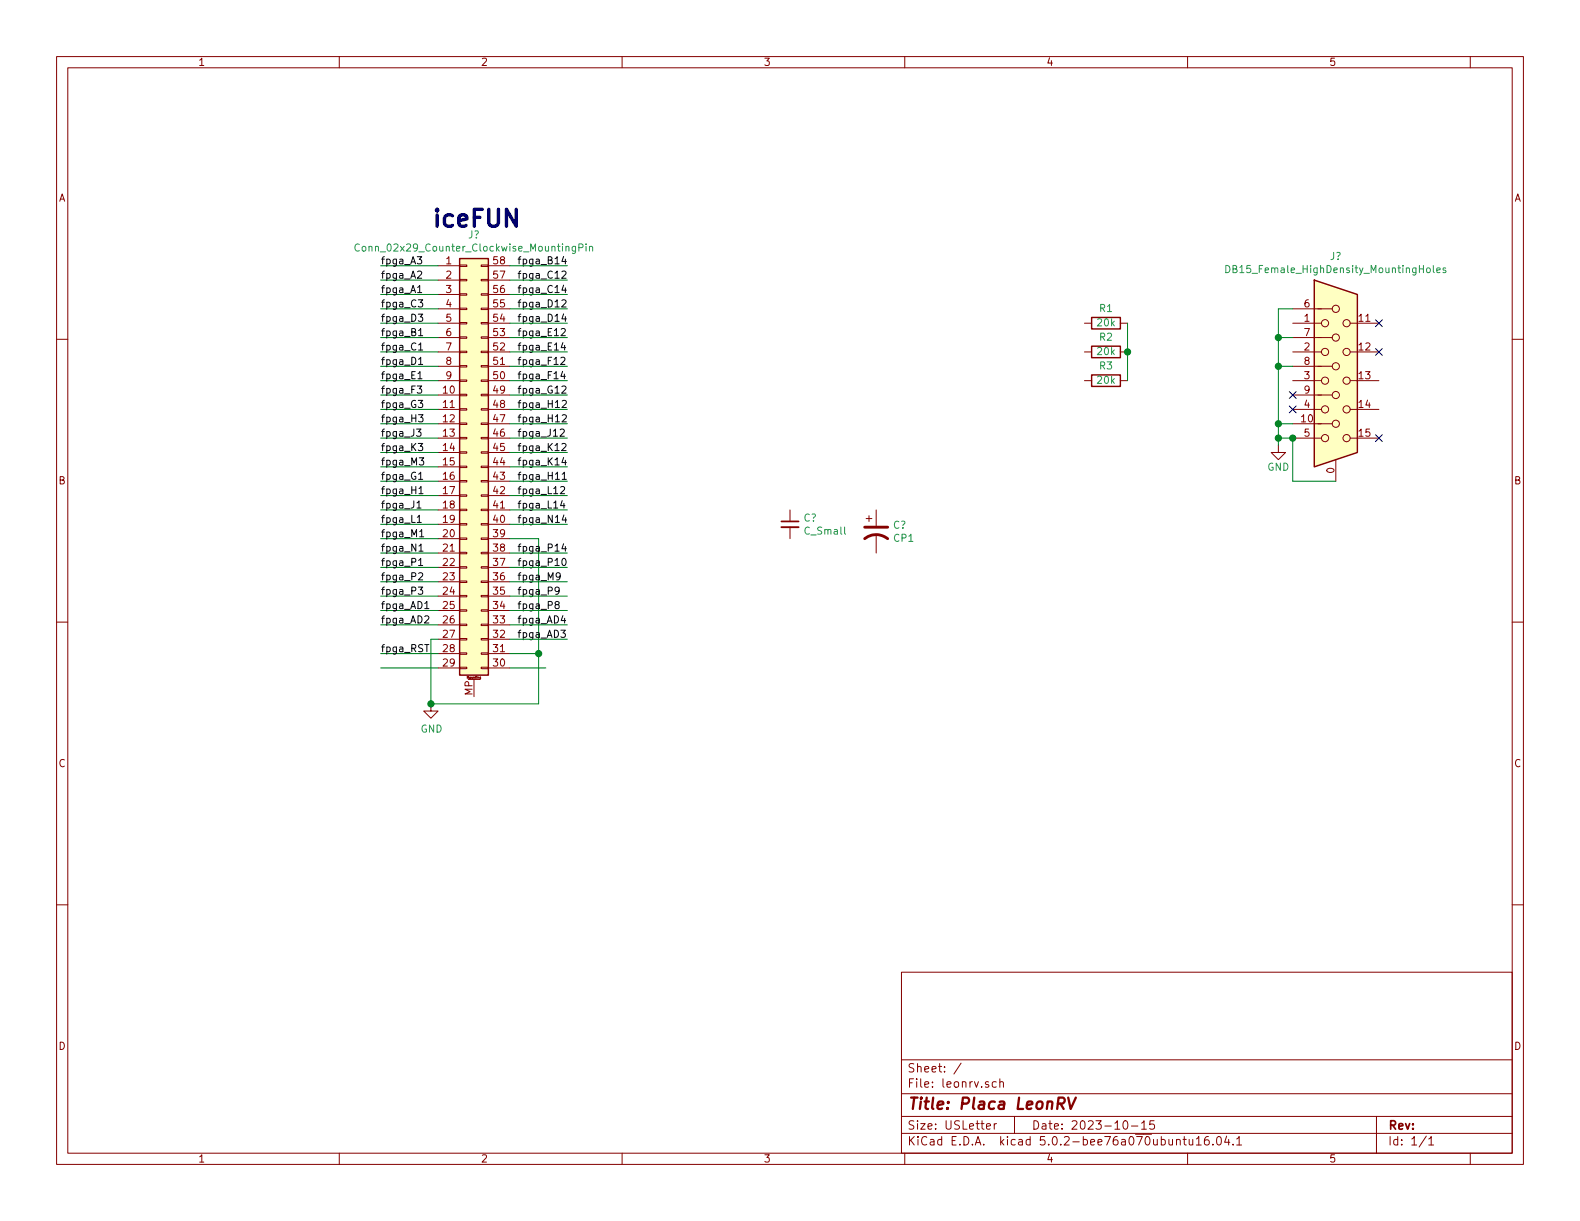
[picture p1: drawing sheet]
<svg xmlns="http://www.w3.org/2000/svg" width="279mm" height="216mm" viewBox="0 0 279 216" stroke-linecap="round" stroke-linejoin="round" font-family="sans-serif">
<g fill="none" stroke="#840000" stroke-width=".18">
<path d="M10 10h259.4v195.9h-259.4zM12 12h255.4v191.9h-255.4zM60 10v2M110 10v2M160 10v2M210 10v2M260 10v2M10 60h2M77.5 59.7h3.8M77.5 54.6h3.8M77.5 57.2h3.8M77.5 47h3.8"/>
<path d="M77.5 49.5h3.8M77.5 52.1h3.8M81.3 59.6h1.2v.2h-1.2zM81.3 57h1.2v.3h-1.2zM81.3 54.5h1.2v.2h-1.2zM81.3 51.9h1.2v.3h-1.2zM81.3 49.4h1.2v.3h-1.2zM81.3 46.9h1.2v.2h-1.2zM85.1 59.6h1.3v.2h-1.3zM85.1 57h1.3v.3h-1.3zM85.1 54.5h1.3v.2h-1.3zM85.1 51.9h1.3v.3h-1.3z"/>
<path d="M85.1 49.4h1.3v.3h-1.3zM85.1 46.9h1.3v.2h-1.3zM86.4 59.7h3.8M86.4 54.6h3.8M86.4 57.2h3.8M86.4 47h3.8M86.4 49.5h3.8M86.4 52.1h3.8M191.8 57.2h1.2M198.1 57.2h1.3M228.6 59.7h7M228.6 54.6h7"/>
<path d="M228.6 57.2h5.1M238.8 57.2h5M267.4 60h2M77.5 74.9h3.8M77.5 69.9h3.8M77.5 64.8h3.8M77.5 62.2h3.8M77.5 67.3h3.8M77.5 72.4h3.8M77.5 77.5h3.8M81.3 79.9h1.2v.2h-1.2zM81.3 77.3h1.2v.3h-1.2z"/>
<path d="M81.3 74.8h1.2v.3h-1.2zM81.3 72.3h1.2v.2h-1.2zM81.3 69.7h1.2v.3h-1.2zM81.3 67.2h1.2v.2h-1.2zM81.3 64.6h1.2v.3h-1.2zM81.3 62.1h1.2v.3h-1.2zM85.1 79.9h1.3v.2h-1.3zM85.1 77.3h1.3v.3h-1.3zM85.1 74.8h1.3v.3h-1.3zM85.1 72.3h1.3v.2h-1.3zM85.1 69.7h1.3v.3h-1.3zM85.1 67.2h1.3v.2h-1.3z"/>
<path d="M85.1 64.6h1.3v.3h-1.3zM85.1 62.1h1.3v.3h-1.3zM86.4 74.9h3.8M86.4 69.9h3.8M86.4 64.8h3.8M86.4 62.2h3.8M86.4 67.3h3.8M86.4 72.4h3.8M86.4 77.5h3.8M191.8 62.2h1.2M191.8 67.3h1.2M198.1 62.2h1.3"/>
<path d="M198.1 67.3h1.3M226.1 78.7v1.3h1.2l-1.2 1.3-1.3-1.3h1.3M228.6 74.9h7M228.6 69.9h7M228.6 64.8h7M228.6 62.2h5.1M228.6 67.3h5.1M228.6 72.4h5.1M228.6 77.5h5.1M238.8 62.2h5M238.8 67.3h5M238.8 72.4h5"/>
<path d="M238.8 77.5h5M77.5 80h3.8M77.5 82.6h3.8M77.5 85.1h3.8M77.5 87.6h3.8M77.5 90.2h3.8M77.5 92.7h3.8M77.5 95.3h3.8M77.5 97.8h3.8M81.3 97.7h1.2v.2h-1.2zM81.3 95.1h1.2v.3h-1.2zM81.3 92.6h1.2v.2h-1.2z"/>
<path d="M81.3 90h1.2v.3h-1.2zM81.3 87.5h1.2v.3h-1.2zM81.3 85h1.2v.2h-1.2zM81.3 82.4h1.2v.3h-1.2zM85.1 97.7h1.3v.2h-1.3zM85.1 95.1h1.3v.3h-1.3zM85.1 92.6h1.3v.2h-1.3zM85.1 90h1.3v.3h-1.3zM85.1 87.5h1.3v.3h-1.3zM85.1 85h1.3v.2h-1.3zM85.1 82.4h1.3v.3h-1.3zM86.4 80h3.8"/>
<path d="M86.4 82.6h3.8M86.4 85.1h3.8M86.4 87.6h3.8M86.4 90.2h3.8M86.4 92.7h3.8M86.4 95.3h3.8M86.4 97.8h3.8M139.7 90.2v2M139.7 93.2v2.1M153.2 91.7h1M153.7 91.2v1M154.9 90.2v2.8"/>
<path d="M154.9 94.5v3.3M236.2 81.3v3.8M10 110h2M77.5 100.3h3.8M77.5 102.9h3.8M77.5 105.4h3.8M77.5 108h3.8M77.5 110.5h3.8M77.5 113h3.8M77.5 115.6h3.8M77.5 118.1h3.8M81.3 118h1.2v.2h-1.2z"/>
<path d="M81.3 115.4h1.2v.3h-1.2zM81.3 112.9h1.2v.3h-1.2zM81.3 110.4h1.2v.2h-1.2zM81.3 107.8h1.2v.3h-1.2zM81.3 105.3h1.2v.2h-1.2zM81.3 102.7h1.2v.3h-1.2zM81.3 100.2h1.2v.3h-1.2zM85 120l-.2-.1 .1-.2h.1v.4h-.2M85.1 118h1.3v.2h-1.3zM85.1 115.4h1.3v.3h-1.3zM85.1 112.9h1.3v.3h-1.3zM85.1 110.4h1.3v.2h-1.3z"/>
<path d="M85.1 107.8h1.3v.3h-1.3zM85.1 105.3h1.3v.2h-1.3zM85.1 102.7h1.3v.3h-1.3zM85.1 100.2h1.3v.3h-1.3zM86.4 100.3h3.8M86.4 102.9h3.8M86.4 105.4h3.8M86.4 108h3.8M86.4 110.5h3.8M86.4 113h3.8M86.4 115.6h3.8M86.4 118.1h3.8"/>
<path d="M267.4 110h2M76.2 124.5v1.2h1.3l-1.3 1.3-1.3-1.3h1.3M82.8 120.1h2M83.8 120.1v3.1M10 160h2M267.4 160h2M159.4 171.9h108v32h-108zM159.4 197.4h108M159.4 193.4h108M159.4 187.4h108M170 188l-1.3 1.9M174.4 199.2l.8-.2-.1-.2-.4-.1-.3 .2 .1 .7h.6"/>
<path d="M175.8 198.7v1M176.2 191.3h-.5l-.2 .2v.6l.2 .2 .5-.1M176.2 198.7l-.3 .1-.1 .2M176.8 191.4l.2-.1h.4v1M176.8 190.8v1.5M179.4 197.4v3M198.8 198.2h.3a.94 .94 0 0 1 0 1.5 .8 .8 0 0 1-.6-.7 .8 .8 0 0 1 .3-.8zM200.1 199.1h1.1M201.9 198.6l.4-.4v1.5M201.9 199.7h.8M204.1 198.2h-.7l-.1 .7 .2-.1h.5l.2 .2-.1 .5-.2 .2-.6-.2M243.4 197.4v6.5"/>
<path d="M60 203.9v2M110 203.9v2M159.4 200.4h108M160 203.9v2M209.2 201.5h.6M209.4 201v1.3l.4 .2M210 203.9v2M210.3 201.5v.9l.4 .1 .2-.2M210.9 201.5v1M211.6 201.4l.4-.4v1.5M211.6 202.5h.8M213.7 201a.62 .62 0 0 0-.7 .6l.1 .7 .2 .2 .5-.2v-.5l-.1-.2-.4-.1-.3 .3"/>
<path d="M214.5 202.3v.2M215.3 201.1l.3-.1a.94 .94 0 0 1 0 1.5l-.4-.3-.1-.7zM216.9 200.9l-.3 1.1h.9M217.3 201.5v1M218.1 202.3v.2M218.7 201.4l.4-.4v1.5M218.7 202.5h.9M252.2 200.9l-1.2 1.9M252.7 201.4l.4-.4v1.5M252.7 202.5h.8M260 203.9v2"/>
<circle cx="234.3" cy="57.1" r=".63"/>
<circle cx="236.2" cy="54.6" r=".63"/>
<circle cx="236.2" cy="59.7" r=".63"/>
<circle cx="238.1" cy="57.1" r=".63"/>
<circle cx="234.3" cy="67.3" r=".63"/>
<circle cx="234.3" cy="77.5" r=".63"/>
<circle cx="234.3" cy="62.2" r=".63"/>
<circle cx="234.3" cy="72.4" r=".63"/>
<circle cx="236.2" cy="74.9" r=".63"/>
<circle cx="236.2" cy="69.8" r=".63"/>
<circle cx="236.2" cy="64.8" r=".63"/>
<circle cx="238.1" cy="77.5" r=".63"/>
<circle cx="238.1" cy="72.4" r=".63"/>
<circle cx="238.1" cy="67.3" r=".63"/>
<circle cx="238.1" cy="62.2" r=".63"/>
</g>
<path d="M187.1 195.1h.7a.56 .56 0 0 0 .5-.4 .56 .56 0 0 0-.3-.6h-.8l-.3 2M187.5 195.1l.6 1M188.9 194.1l.4 2 .9-2" fill="none" stroke="#840000" stroke-width=".41"/>
<g fill="#ffffc2" stroke="#ffffc2" stroke-width=".18">
<path d="M232.4 49.5l7.6 2.6v27.9l-7.6 2.6z"/>
<path d="M81.3 45.7h5.1v73.7h-5.1z"/>
</g>
<path d="M81.3 45.7h5.1v73.7h-5.1zM193 56.1h5.1v2.1h-5.1zM232.4 49.5l7.6 2.6v27.9l-7.6 2.6zM193 61.2h5.1v2h-5.1zM193 66.3h5.1v2h-5.1z" fill="none" stroke="#840000" stroke-width=".25"/>
<path d="M63.6 43.3a.6 .6 0 0 0-.9 .4 .6 .6 0 0 0 .6 .7l.3-.1M101.8 43.6v1l-.3 .2h-.3M101.8 43.6h-.4l-.2 .2 .1 .5h.5M102.4 43.8l.6-.1v-.4l-.6-.2v1.3M103.6 43.1v.2M103.6 43.6v.8M104.2 43.7l.2-.1h.3l.1 .8M104.2 43.6v.8M216.8 46.9a.64 .64 0 0 1 .7 .7 .64 .64 0 0 1-.7 .6zM253.5 46.9v1.1l.1 .2M254.1 47.8l.6-.1-.1-.3h-.3l-.2 .1v.7h.5M255.7 47.4h-.4l-.1 .1v.2l.5 .2v.3h-.5" fill="none" stroke="#008484" stroke-width=".18"/>
<g fill="none" stroke="#008400" stroke-width=".18">
<path d="M67.3 59.7h10.2M67.3 54.6h10.2M67.3 47h10.2M67.3 49.5h10.2M67.3 52.1h10.2M67.3 57.2h10.2M90.2 59.7h10.1M90.2 54.6h10.1M90.2 47h10.1M90.2 49.5h10.1M90.2 52.1h10.1M90.2 57.2h10.1"/>
<path d="M199.4 57.2v10.1M226.1 59.7h2.5M228.6 54.6h-2.5v24.1M67.3 64.8h10.2M67.3 74.9h10.2M67.3 77.5h10.2M67.3 62.2h10.2M67.3 67.3h10.2M67.3 69.9h10.2M67.3 72.4h10.2M90.2 64.8h10.1M90.2 74.9h10.1"/>
<path d="M90.2 77.5h10.1M90.2 62.2h10.1M90.2 67.3h10.1M90.2 69.9h10.1M90.2 72.4h10.1M226.1 64.8h2.5M226.1 74.9h2.5M226.1 77.5h2.5v7.6h7.6M67.3 85.1h10.2M67.3 95.3h10.2M67.3 80h10.2M67.3 82.6h10.2"/>
<path d="M67.3 87.6h10.2M67.3 90.2h10.2M67.3 92.7h10.2M67.3 97.8h10.2M90.2 85.1h10.1M90.2 95.3h5v29.2h-19v-11.5h1.3M90.2 80h10.1M90.2 82.6h10.1M90.2 87.6h10.1M90.2 90.2h10.1M90.2 92.7h10.1M90.2 97.8h10.1"/>
<path d="M67.3 115.6h10.2M67.3 100.3h10.2M67.3 102.9h10.2M67.3 105.4h10.2M67.3 118.1h10.2M67.3 108h10.2M67.3 110.5h10.2M90.2 113h10.1M90.2 115.6h5M90.2 100.3h10.1M90.2 102.9h10.1M90.2 105.4h10.1"/>
<path d="M90.2 118.1h6.3M90.2 108h10.1M90.2 110.5h10.1"/>
</g>
<g fill="#008400" stroke="#008400" stroke-width=".25">
<circle cx="226.1" cy="59.7" r=".51"/>
<circle cx="226.1" cy="64.8" r=".51"/>
<circle cx="226.1" cy="74.9" r=".51"/>
<circle cx="226.1" cy="77.5" r=".51"/>
<circle cx="95.3" cy="115.6" r=".51"/>
<circle cx="76.2" cy="124.5" r=".51"/>
<circle cx="228.6" cy="77.5" r=".51"/>
<circle cx="199.4" cy="62.2" r=".51"/>
</g>
<path d="M243.2 56.5l1.2 1.3M244.4 56.5l-1.2 1.3M228 71.8l1.2 1.2M228 69.2l1.2 1.3M229.2 71.8l-1.2 1.2M229.2 69.2l-1.2 1.3M243.2 61.6l1.2 1.2M243.2 76.9l1.2 1.2M244.4 61.6l-1.2 1.2M244.4 76.9l-1.2 1.2" fill="none" stroke="#000084" stroke-width=".18"/>
<g fill="none" stroke="#000" stroke-width=".18">
<path d="M73.8 45.4h.8l-.5 .5 .4 .1 .1 .4-.3 .3-.5-.2M73.8 48.1l.5-.2 .3 .4-.8 .9h.8M73.8 50.8l.4-.3v1.2M73.8 51.7h.8M74 53h.8l-.5 .5 .4 .1v.6l-.2 .1-.5-.1M74 55.5h.8l-.5 .5 .4 .2v.5l-.2 .1-.5-.1M74 58.4l.4-.3v1.3M74 59.4h.8M99.2 58.2l.5-.1 .3 .3-.8 1h.8M99.4 48.1l.4-.2 .3 .4-.8 .9h.8M99.4 53.1l.4-.1 .3 .4-.8 .9h.8M99.7 45.3l-.3 .9h.8"/>
<path d="M99.7 50.4l-.3 .9h.8M99.7 55.5l-.3 .9h.8M100 45.8v.9M100 50.9v.8M100 56v.8M73.7 75.9h.7l-.4 .5 .4 .1v.5l-.2 .1-.5-.1M73.8 68.2h.8l-.5 .5 .4 .2 .1 .4-.3 .2-.5-.1M73.9 66.1l.4-.4v1.3M73.9 67h.7M74 70.8h.8l-.5 .5 .4 .1v.5l-.2 .2-.5-.2M74 78.4h.8l-.5 .5 .4 .1v.6l-.2 .1-.5-.1M74 61l.4-.4v1.3"/>
<path d="M74 63.5l.4-.3v1.2M74 73.3h.8l-.4 .5 .4 .1-.1 .6-.5 .1-.2-.1M74 61.9h.8M74 64.4h.8M99.1 76l.4-.1 .3 .3-.8 .9h.8M99.2 63.3l.5-.1 .2 .3-.1 .2-.7 .7h.8M99.4 68.4l.4-.2 .3 .4-.8 .9h.8M99.4 78.5l.4-.1 .3 .4-.8 .9h.8M99.4 73.5l.5-.2 .2 .2 .1 .2-.1 .2-.7 .7h.8M99.4 70.9l.5-.1 .2 .1 .1 .2-.1 .2-.7 .8h.8M99.5 65.7l-.3 .8h.8M99.5 60.6l-.3 .9h.8"/>
<path d="M99.8 66.1v.9M99.8 61.1v.8M73.7 88.9l.4-.3v1.2M73.7 89.8h.7M73.8 91.5l.3-.4v1.3M73.8 92.4h.7M74 83.8l.4-.3v1.3M74 99.1l.4-.4v1.3M74 84.8h.8M74 100h.8M74.1 86.4l.3-.4v1.3M74.1 96.5l.3-.3v1.3"/>
<path d="M74.1 87.3h.7M74.1 97.5h.7M74.1 80.9h.8l-.4 .5 .4 .2v.5l-.2 .1-.6-.1M74.2 94l.4-.4v1.3M74.2 94.9h.7M99.1 86.2l.5-.2 .2 .4v.2l-.7 .7h.7M99.4 88.5l-.3 .9h.8M99.4 83.8l.4-.3v1.3M99.4 84.8h.8M99.5 98.9l.2-.2a.67 .67 0 0 1 .4 .7 .67 .67 0 0 1-.4 .6l-.3-.2v-.3zM99.7 96.1l-.3 .9h.8M99.7 80.9l-.3 .9h.8"/>
<path d="M99.7 91.1l-.3 .8h.8M99.7 89v.8M100 81.4v.8M100 96.6v.9M100 91.5v.9M74 103.8h.8l-.5 .5 .4 .1v.6l-.2 .1-.5-.1M74 101.4l.5-.1 .2 .1 .1 .2-.1 .2-.7 .7h.8M75.1 106.7l.4-.4v1.3M75.1 109l.5-.1 .2 .3-.7 1h.7M75.1 107.6h.7M98.4 106.9l-.3-.2 .1-.2 .2-.2 .4 .2v.3l-.5 .2-.2 .1v.3l.3 .2h.4l.1-.2-.1-.4-.2-.1M98.9 104.4l-.3 .2-.3-.1-.2-.1v-.3l.3-.3h.2l.3 .3a.88 .88 0 0 1-.3 .9l-.3 .1"/>
<path d="M99.1 101.8l-.3 .3-.3-.1-.2-.2 .1-.4 .2-.1h.2l.3 .2a.97 .97 0 0 1-.3 1h-.3M99.2 111.4h.8l-.5 .5 .4 .1 .1 .5-.3 .2-.5-.1M99.5 108.8l-.3 .9h.8"/>
</g>
<path d="M152.9 95.3a3.3 3.3 0 0 1 4.1 0M152.9 93.2h4.1" fill="none" stroke="#840000" stroke-width=".51"/>
<path d="M138.2 93.2h3" fill="none" stroke="#840000" stroke-width=".33"/>
<path d="M138.2 92.2h3" fill="none" stroke="#840000" stroke-width=".3"/>
<text font-size="4.2" fill="#0000c2" x="76.2" y="40.2">iceFUN</text>
<text font-size="2.8" fill="#840000" x="160.4" y="196.2">Title: Placa LeonRV</text>
<g font-size="2.1" fill="#840000">
<text x="160.4" y="189.6">Sheet: /</text>
<text x="160.4" y="192.3">File: leonrv.sch</text>
<text x="160.4" y="202.5">KiCad E.D.A. kicad 5.0.2-bee76a070ubuntu16.04.1</text>
<text x="160.4" y="199.7">Size: USLetter</text>
<text x="182.4" y="199.7">Date: 2023-10-15</text>
<text x="245.4" y="199.7">Rev:</text>
<text x="245.4" y="202.5">Id: 1/1</text>
</g>
<g font-size="1.8" fill="#840000">
<text x="35" y="11.6">1</text>
<text x="85" y="11.6">2</text>
<text x="135" y="11.6">3</text>
<text x="185" y="11.6">4</text>
<text x="235" y="11.6">5</text>
<text x="10.4" y="35.6">A</text>
<text x="267.8" y="35.6">A</text>
<text x="78.9" y="46.7">1</text>
<text x="87.3" y="46.7">58</text>
<text x="78.9" y="49.3">2</text>
<text x="78.9" y="51.8">3</text>
<text x="87.3" y="51.8">56</text>
<text x="87.3" y="49.3">57</text>
<text x="78.9" y="54.4">4</text>
<text x="78.9" y="56.9">5</text>
<text x="78.9" y="59.4">6</text>
<text x="87.3" y="59.4">53</text>
<text x="87.3" y="56.9">54</text>
<text x="87.3" y="54.4">55</text>
<text x="230.7" y="56.9">1</text>
<text x="230.7" y="54.4">6</text>
<text x="230.7" y="59.4">7</text>
<text x="240.3" y="56.9">11</text>
<text x="78.9" y="62">7</text>
<text x="78.9" y="64.5">8</text>
<text x="87.3" y="64.5">51</text>
<text x="87.3" y="62">52</text>
<text x="230.7" y="62">2</text>
<text x="230.7" y="64.5">8</text>
<text x="240.3" y="62">12</text>
<text x="78.4" y="69.6">10</text>
<text x="78.9" y="67.1">9</text>
<text x="87.3" y="69.6">49</text>
<text x="87.3" y="67.1">50</text>
<text x="230.7" y="67.1">3</text>
<text x="230.7" y="69.6">9</text>
<text x="240.3" y="67.1">13</text>
<text x="78.4" y="72.1">11</text>
<text x="78.4" y="74.7">12</text>
<text x="78.4" y="77.2">13</text>
<text x="87.3" y="77.2">46</text>
<text x="87.3" y="74.7">47</text>
<text x="87.3" y="72.1">48</text>
<text x="230.2" y="74.7">10</text>
<text x="230.7" y="72.1">4</text>
<text x="230.7" y="77.2">5</text>
<text x="240.3" y="72.1">14</text>
<text x="240.3" y="77.2">15</text>
<text x="78.4" y="79.8">14</text>
<text x="78.4" y="82.3">15</text>
<text x="87.3" y="82.3">44</text>
<text x="87.3" y="79.8">45</text>
<text x="236" y="83.7" transform="rotate(-90 236 83.7)">0</text>
<text x="10.4" y="85.6">B</text>
<text x="78.4" y="84.8">16</text>
<text x="78.4" y="87.4">17</text>
<text x="78.4" y="89.9">18</text>
<text x="87.3" y="89.9">41</text>
<text x="87.3" y="87.4">42</text>
<text x="87.3" y="84.8">43</text>
<text x="267.8" y="85.6">B</text>
<text x="78.4" y="92.5">19</text>
<text x="78.4" y="95">20</text>
<text x="87.3" y="95">39</text>
<text x="87.3" y="92.5">40</text>
<text x="78.4" y="97.5">21</text>
<text x="78.4" y="100.1">22</text>
<text x="87.3" y="100.1">37</text>
<text x="87.3" y="97.5">38</text>
<text x="78.4" y="102.6">23</text>
<text x="78.4" y="105.2">24</text>
<text x="78.4" y="107.7">25</text>
<text x="87.3" y="107.7">34</text>
<text x="87.3" y="105.2">35</text>
<text x="87.3" y="102.6">36</text>
<text x="78.4" y="110.2">26</text>
<text x="78.4" y="112.8">27</text>
<text x="87.3" y="112.8">32</text>
<text x="87.3" y="110.2">33</text>
<text x="78.4" y="115.3">28</text>
<text x="78.4" y="117.9">29</text>
<text x="87.3" y="117.9">30</text>
<text x="87.3" y="115.3">31</text>
<text x="83.6" y="123" transform="rotate(-90 83.6 123)">MP</text>
<text x="10.4" y="135.6">C</text>
<text x="267.8" y="135.6">C</text>
<text x="10.4" y="185.6">D</text>
<text x="267.8" y="185.6">D</text>
<text x="35" y="205.5">1</text>
<text x="85" y="205.5">2</text>
<text x="135" y="205.5">3</text>
<text x="185" y="205.5">4</text>
<text x="235" y="205.5">5</text>
</g>
<g font-size="1.8" fill="#008484">
<text x="64.1" y="44.5">Conn_02x29_Counter_Clockwise_MountingPin</text>
<text x="82.8" y="42.2">J?</text>
<text x="235.2" y="46">J?</text>
<text x="217.9" y="48.3">DB15_Female_HighDensity_MountingHoles</text>
<text x="194.1" y="57.7">20k</text>
<text x="194.5" y="55.2">R1</text>
<text x="194.1" y="62.8">20k</text>
<text x="194.5" y="60.2">R2</text>
<text x="194.5" y="65.3">R3</text>
<text x="194.1" y="67.9">20k</text>
<text x="224.1" y="83.2">GND</text>
<text x="142.1" y="92.2">C?</text>
<text x="142.4" y="94.5">C_Small</text>
<text x="157.9" y="93.5">C?</text>
<text x="158.1" y="95.8">CP1</text>
<text x="74.4" y="129.5">GND</text>
</g>
<g font-size="1.8">
<text x="67.3" y="46.7">fpga_A3</text>
<text x="91.4" y="46.7">fpga_B14</text>
<text x="67.3" y="49.3">fpga_A2</text>
<text x="67.3" y="51.8">fpga_A1</text>
<text x="91.4" y="49.3">fpga_C12</text>
<text x="91.4" y="51.8">fpga_C14</text>
<text x="67.3" y="54.4">fpga_C3</text>
<text x="67.3" y="56.9">fpga_D3</text>
<text x="67.3" y="59.4">fpga_B1</text>
<text x="91.4" y="54.4">fpga_D12</text>
<text x="91.4" y="56.9">fpga_D14</text>
<text x="91.4" y="59.4">fpga_E12</text>
<text x="67.3" y="62">fpga_C1</text>
<text x="67.3" y="64.5">fpga_D1</text>
<text x="91.4" y="62">fpga_E14</text>
<text x="91.4" y="64.5">fpga_F12</text>
<text x="67.3" y="67.1">fpga_E1</text>
<text x="67.3" y="69.6">fpga_F3</text>
<text x="91.4" y="67.1">fpga_F14</text>
<text x="91.4" y="69.6">fpga_G12</text>
<text x="67.3" y="72.1">fpga_G3</text>
<text x="67.3" y="74.7">fpga_H3</text>
<text x="67.3" y="77.2">fpga_J3</text>
<text x="91.4" y="77.2">fpga_J12</text>
<text x="91.4" y="74.7">fpga_H12</text>
<text x="91.4" y="72.1">fpga_H12</text>
<text x="67.3" y="79.8">fpga_K3</text>
<text x="67.3" y="82.3">fpga_M3</text>
<text x="91.4" y="82.3">fpga_K14</text>
<text x="91.4" y="79.8">fpga_K12</text>
<text x="67.3" y="84.8">fpga_G1</text>
<text x="67.3" y="87.4">fpga_H1</text>
<text x="67.3" y="89.9">fpga_J1</text>
<text x="91.4" y="89.9">fpga_L14</text>
<text x="91.4" y="87.4">fpga_L12</text>
<text x="91.4" y="84.8">fpga_H11</text>
<text x="67.3" y="92.5">fpga_L1</text>
<text x="67.3" y="95">fpga_M1</text>
<text x="91.4" y="92.5">fpga_N14</text>
<text x="67.3" y="97.5">fpga_N1</text>
<text x="67.3" y="100.1">fpga_P1</text>
<text x="91.4" y="100.1">fpga_P10</text>
<text x="91.4" y="97.5">fpga_P14</text>
<text x="67.3" y="102.6">fpga_P2</text>
<text x="67.3" y="105.2">fpga_P3</text>
<text x="67.3" y="107.7">fpga_AD1</text>
<text x="91.4" y="107.7">fpga_P8</text>
<text x="91.4" y="105.2">fpga_P9</text>
<text x="91.4" y="102.6">fpga_M9</text>
<text x="67.3" y="110.2">fpga_AD2</text>
<text x="91.4" y="112.8">fpga_AD3</text>
<text x="91.4" y="110.2">fpga_AD4</text>
<text x="67.3" y="115.3">fpga_RST</text>
</g>
<text font-size=".5" fill="#840000" x="82.6" y="120">Mounting</text>
</svg>
